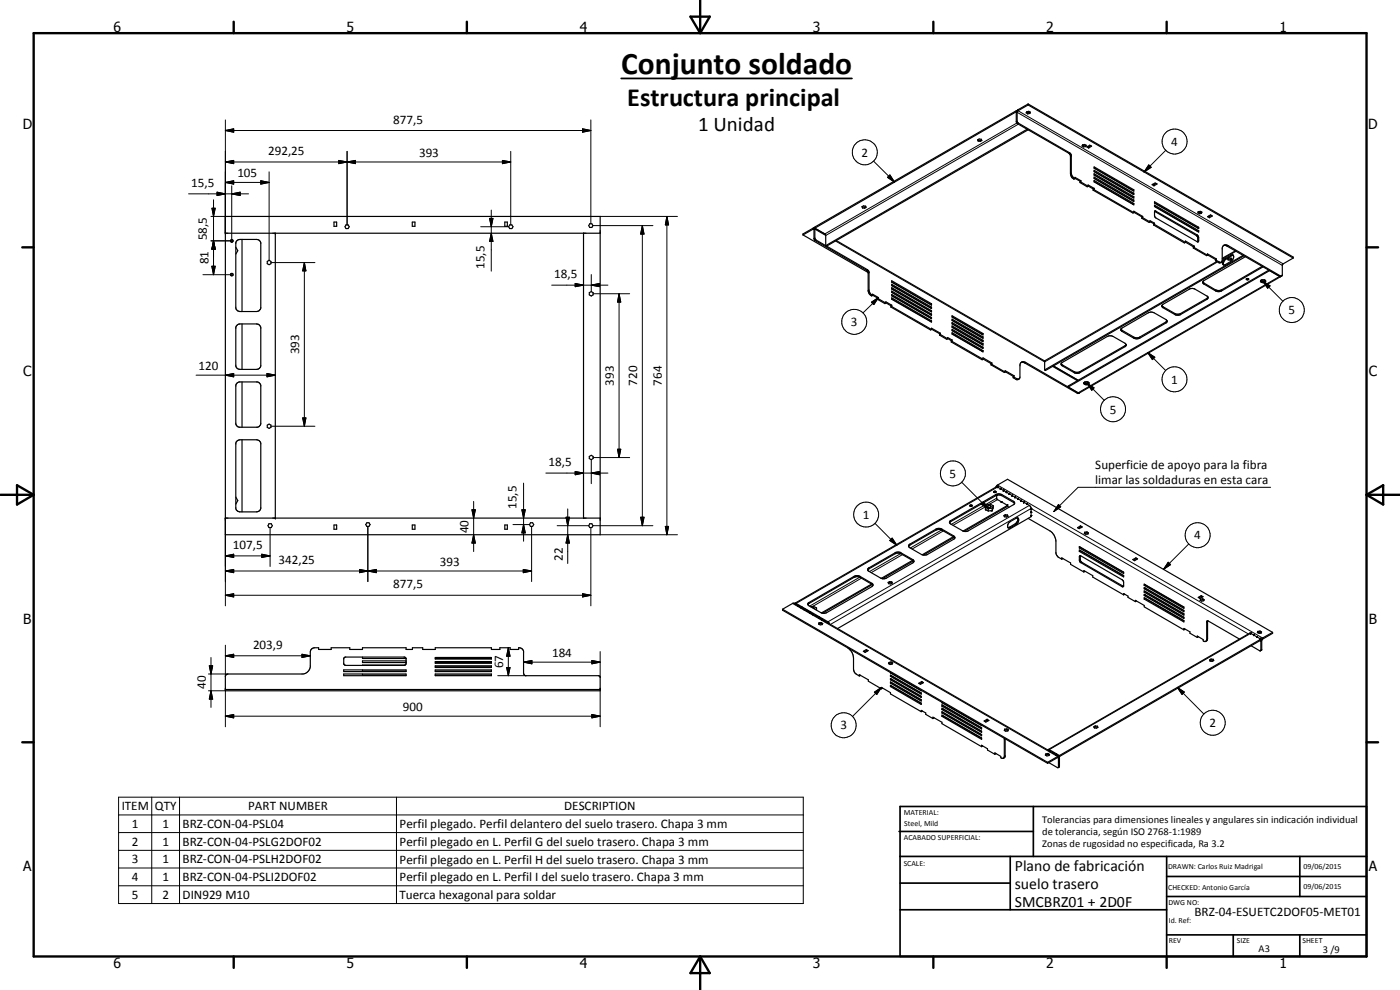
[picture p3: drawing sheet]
<svg xmlns="http://www.w3.org/2000/svg" width="420mm" height="297mm" viewBox="0 0 420 297" stroke-linecap="round" stroke-linejoin="round" font-family="sans-serif">
<g fill="none" stroke="#000" stroke-width=".35">
<path d="M305 33.2l-60.5 34.9v.4M305 33.5v.1M305 33.5l-60.5 35M305 33.2l.2 .1M305 33.2v.3M305.1 33.5l-.1 3.1 .3 .4 15.7 9.2 .3 .5v5.8l.5 .9 .5 .4 .3-.2M305.2 33.3l-.1 .2M308 33.7l.4 .1M308.4 33.8v.4M308.6 31.5l-3.3 1.9v3.2l15.8 9.3 .4 .7 .1 5.6 .2 .6 .8 .8M308.6 31.2l-3.4 2.1M308.6 31.2l79.5 45.9v.3"/>
<path d="M308.6 31.2v.3M308.6 31.5l79.5 45.9M309.1 33.7v.3M309.1 34l.1-.3-.4-.3-.7 .1-.1 .4 .4 .3M309.1 33.7l-.7 .1M309.1 34l-.7 .2M309.1 33.6v.1M293.5 41.9l.1 .1M293.6 42.3l-.2-.3 .5-.3 .6 .1 .2 .4-.5 .2M293.6 42v.3M293.6 42l.6 .1M293.6 42.3l.6 .1"/>
<path d="M294.2 42.1v.3M294.5 41.9l-.3 .2M322.6 53.5l1.5 .9M322.6 53.6v-.4l1.8 1M324.1 54.8l2.2 1.2 .2-.1M324.1 54.4v.4M324.4 54.6l2.1 1.3M324.4 54.2l-.3 .2M324.4 54.6l-.3 .2M324.4 54.2v.4M324.9 43.6l.3 .2M325.2 43.8v.3"/>
<path d="M325.8 44l.2-.4-.5-.3-.6 .1-.2 .4 .5 .3M325.8 43.7v.3M325.8 43.7l-.6 .1M325.8 44l-.6 .1M325.9 43.6l-.1 .1M326.2 44.1l.9-.5 .5 .3-.9 .5zM326.4 43.9l.3 .2M326.5 55.8l1.6 .9M326.5 55.9v-.4l1.9 1M326.7 44.1v.3M327.4 43.7l-.7 .4M328.1 57.1l11.9 6.8 .3-.1"/>
<path d="M328.1 56.7v.4M328.4 50.1l11.9 6.8v.5l-11.9-6.9zM328.4 51.1l11.9 6.9v.4l-11.9-6.9zM328.4 52.1l11.9 6.9v.4l-11.9-6.9zM328.4 53.1l11.9 6.9v.5l-11.9-6.9zM328.4 54.1l11.9 6.9v.5l-11.9-6.9zM328.4 56.5v.4M328.4 53.5l11.6 6.7M328.4 51.4l11.6 6.7M328.4 50.4l11.6 6.7M328.4 52.5l11.6 6.7M328.4 54.5l11.6 6.7"/>
<path d="M328.4 56.9l11.9 6.9M328.4 56.5l-.3 .2M328.4 56.9l-.3 .2M340 57.1v.1M340 58.1v.1M340 59.2v.1M340.3 58l-.3 .1M340.3 56.9l-.3 .2M340.3 59l-.3 .2M345.8 55.4l.9-.5 .5 .3-.9 .6zM346 55.2l.3 .2M346.3 55.4v.4"/>
<path d="M347 55l-.7 .4M67.6 70h112.5M67.6 64.9h112.5v95.5h-112.5zM70.8 74.2l.6 1-.6 1M70.9 72.4l1.1-.6h5l.9 .4 .4 .6v19.7l-.6 .8-.5 .1-5.2 .1-.7-.2-.5-.8v-19.7zM72.6 71.8v21.7M80.2 78.4l.6-.3 .5 .3v.7l-.5 .3-.6-.3zM82.6 70v85.4M100.2 66.6h.8v1.3h-.8zM103.8 67.5h.7l.3 .5-.3 .6h-.7l-.3-.6zM123.7 66.6h.8v1.3h-.8zM151.5 66.6h.8v1.3h-.8z"/>
<path d="M153 67.5h.6l.4 .5-.4 .6h-.6l-.4-.6zM175.1 70v85.4M177 67.1h.6l.4 .6-.4 .5h-.6l-.3-.5zM241 70.5l3.2-1.8 .1 3 .3 .5 15.6 9 .4 .6v5.6l.5 1 .5 .4 .3-.2M241 70.5l19.5 11.2M244.4 68.4l.1 .2v2.9l.4 .5 15.8 9.3 .1 5.9 .4 .9 .7 .5M244.4 68.4l-3.4 1.8v.3M244.4 68.4l3.3 1.9M244.5 68.5l3.2 1.8 .1 3.4M247.8 73.7l60.5-34.9 .3 .1-60.5 34.9zM251 72.2l62.6 36.1M258.8 62l.1 .1"/>
<path d="M258.9 62.4l-.2-.4 .5-.2h.6l.1 .4-.4 .3M258.9 62.1h.6M258.9 62.1v.3M258.9 62.4l.6 .1M259.5 62.1v.4M259.8 62l-.3 .1M340 60.2v.1M340 61.2v.1M340.3 63.8v-.4l2.6 1.5M340.3 60l-.3 .2M340.3 61l-.3 .2M340.3 63.7l2.4 1.4"/>
<path d="M342.7 65.5l2.2 1.3 .2-.2M342.7 65.1v.4M342.9 65.3l2.2 1.3M342.9 64.9l-.2 .2M342.9 65.3l-.2 .2M342.9 64.9v.4M345.1 66.5l1.1 .6M345.1 66.6v-.4l1.4 .8M346.2 67.5l9.3 5.4 .3-.2M346.2 67.1v.4M346.5 61.6l13.2 7.6v.4l-13.2-7.6zM346.5 60.5l13.2 7.7v.4l-13.2-7.6z"/>
<path d="M346.5 67v.4M346.5 61.8l12.9 7.6M346.5 63.4l12.5 7.3 .4 .5v1.4M346.5 60.8l12.9 7.5M346.5 67.4l9.3 5.3M346.5 67l-.3 .1M346.5 67.4l-.3 .1M346.6 63.3l12.8 7.3 .3 .6v1.3h-.4l-12.5-7.2-.3-.5zM355.8 72.6l2.3 1.4M355.8 72.7v-.4l2.6 1.6M358.1 74.4l4 2.3 .3-.1M358.1 74v.4"/>
<path d="M358.4 74.3l4 2.3M358.4 73.9l-.3 .1M358.4 74.3l-.3 .1M358.4 73.9v.4M359.4 68.3v.2M359.4 69.4v.1M359.6 63.6l.3 .2M359.7 69.2l-.3 .2M359.7 68.2l-.3 .1M359.9 63.8v.3M360.5 63.7v.4M360.5 64.1l.2-.4-.5-.3-.6 .1-.1 .4 .4 .2"/>
<path d="M360.5 63.7l-.6 .1M360.5 64.1h-.6M360.6 63.6l-.1 .1M362.4 76.5l2.4 1.4M362.4 76.6v-.4l2.6 1.5M362.4 65l.9-.5 .5 .3-.8 .5zM362.7 64.9l.3 .1M363 65v.3M363.6 64.6l-.6 .4M364.8 78.2l1 .7 .5-.1 .4-.4 .1-3.9a1.06 1.06 0 0 1 .7-1 1.06 1.06 0 0 1 1.1 .2l15.7 9.1h.4M364.8 77.9v.3M365 78.1l1.4 .6"/>
<path d="M365 77.7l-.2 .2M365 78.1l-.2 .1M365 77.7v.4M365.2 78.5l-51.6 29.7-.1 2.8M367.2 73.7h.9l16.3 9.3M367.3 77.9l2.5-1.4a1.09 1.09 0 0 1 .4 1 1.09 1.09 0 0 1-.8 .9l-1.7 1a.57 .57 0 0 1-.8-.1 .57 .57 0 0 1 .1-.8zM368.5 77.6h.1M368.6 77.6l.6 .2M368.6 77.6v.4M368.6 78l.6 .1M368.6 78l-.2-.4 .5-.3 .6 .2 .1 .3-.4 .3M369.2 77.8v.3"/>
<path d="M369.6 77.6l-.4 .2M370.1 76.6l-2.5 1.4-.4 .6v.9M370.7 75.3l-3.9 2.2M373.1 76.6l-59.6 34.4M373.3 76.8l-59.5 34.4-.3-.2M373.8 77l-12.5 7.2-.3 .4M378.8 79.9l-12.6 7.2-1.4-.1-3.8-2.4M388.1 77.4l-3.2 2-.2 3.4M70.9 97.8l.6-.5 .5-.1h5l.7 .2 .5 .6 .1 11.9-.8 .8-5.5 .1-1.1-.5-.1-.4v-11.7zM72.6 97.2v13.6M176.9 87.8l.5-.3 .6 .3v.7l-.6 .3-.5-.3zM261.9 88.6v-.3l1.7 1"/>
<path d="M261.9 88.6l1.5 .8M263.4 89.8l2.2 1.3 .2-.2M263.4 89.4v.4M263.6 89.7l2.2 1.2M263.6 89.3v.4M263.6 89.3l-.2 .1M263.6 89.7l-.2 .1M265.8 90.9v-.3l1.8 1M265.8 90.8l1.6 .9M267.4 92.1l11.9 6.9 .3-.2M267.4 91.7v.4M267.6 92l12 6.8"/>
<path d="M267.6 84.2l12 6.9v.5l-12-6.9zM267.6 85.3l12 6.9v.4l-12-6.9zM267.6 86.3l12 6.9v.4l-12-6.9zM267.6 87.3l12 6.9v.4l-12-6.8zM267.6 88.3l12 6.9v.4l-12-6.8zM267.6 89.4l12 6.9v.3l-12-6.8zM267.6 91.6v.4M267.6 91.6l-.2 .1M267.6 92l-.2 .1M267.6 88.6l11.7 6.8M267.6 86.6l11.7 6.7M267.6 84.6l11.7 6.7"/>
<path d="M267.6 85.6l11.7 6.7M267.6 87.6l11.7 6.8M267.6 89.7l11.7 6.7M279.3 91.3v.1M279.3 92.3v.1M279.3 93.3v.2M279.3 94.4v.1M279.3 95.4v.1M279.3 96.4v.1M279.6 98.8v-.3l2.6 1.5M279.6 98.8l2.4 1.3M279.6 95.2l-.3 .2"/>
<path d="M279.6 93.2l-.3 .1M279.6 91.1l-.3 .2M279.6 92.2l-.3 .1M279.6 94.2l-.3 .2M279.6 96.3l-.3 .1M282.2 100v.4M282.2 100l-.2 .1M285.7 94.7l9.3 5.4v.4l-9.3-5.4zM285.7 95.8l9.3 5.3v.4l-9.3-5.3zM285.7 96.8l9.3 5.3v.4l-9.3-5.3zM285.7 97.8l9.3 5.3v.4l-9.3-5.3zM285.7 98.8l9.3 5.4v.4l-9.3-5.4z"/>
<path d="M285.7 99.8l9.3 5.4v.4l-9.3-5.4zM285.7 99.1l9.1 5.2M285.7 97.1l9.1 5.2M285.7 95l9.1 5.2M285.7 96.1l9.1 5.2M285.7 98.1l9.1 5.2M336.5 98.6l8.8-5 1.1 .3 3.5 2 .4 .5-.4 .5-7.9 4.6-.8 .2-.9-.2-3.5-2.1-.4-.3zM348.9 91.4l8.2-4.7 .7-.2 .7 .2 3.9 2.2 .1 .3-.3 .6-8.1 4.7-.4 .1-.9-.1-3.8-2.2-.4-.5zM350.3 96.3l-8.6 5h-1.3l-4-2.5M362.5 89.2l-.3 .3-8.5 4.8-1.1-.2-3.9-2.4M374.1 83.6h.6M374.1 83.6l-.1 .2 .4 .2 .3-.1v-.3"/>
<path d="M378.4 84.2a1 1 0 0 0 1.4 0M378.5 84l-.2 .2a.75 .75 0 0 0 .8 .6 .75 .75 0 0 0 .7-.6M378.5 84l.9-.1 .4 .3M378.5 84l.1 .1a.59 .59 0 0 0 1-.1M379.1 80.1l-13.1 7.4-1.2-.2-3.7-2.2-.1-.5M380.8 81.1l-60.2 34.7v.3M381 81.2l-60.4 34.9M384.4 83l-60.5 34.9M384.7 82.8l-.3 .2M70.9 115.1l.9-.5h5.4l.7 .3 .4 .7-.1 11.8-.5 .6-.5 .2h-5.4a1.21 1.21 0 0 1-1-1v-11.6zM72.6 114.6v13.6M282 100.5l2.1 1.3 .3-.2"/>
<path d="M282 100.1v.4M282.2 100.4l2.2 1.2M282.2 100.4l-.2 .1M284.4 101.6v-.3l1.3 .7M284.4 101.6l1.1 .6M285.5 102.6l9.3 5.3 .2-.1M285.5 102.2v.4M285.7 102.4l9.3 5.4M285.7 102v.4M285.7 102l-.2 .2M285.7 102.4l-.2 .2M285.7 100.1l9.1 5.2"/>
<path d="M294.8 100.2v.1M294.8 101.3h.1M294.8 102.3v.1M294.8 103.3v.1M294.8 104.3v.1M294.8 105.3v.2M295 107.8v-.4l2.7 1.5M295 107.7l2.4 1.4M295 104.2l-.2 .1M295 102.1l-.2 .2M295 100.1l-.2 .1M295 101.1l-.2 .2"/>
<path d="M295 103.1l-.2 .2M295 105.2l-.2 .1M297.4 109.5l4 2.3 .3-.2M297.4 109.1v.4M297.7 109.3l4 2.3M297.7 108.9v.4M297.7 108.9l-.3 .2M297.7 109.3l-.3 .2M301.7 111.6v-.4l2.6 1.5M301.7 111.5l2.4 1.4M304.1 113.3l1 .6h.5l.4-.4 .1-4a1.04 1.04 0 0 1 .6-.9 1.04 1.04 0 0 1 1.1 .2l15.7 9.1M304.1 112.9v.4"/>
<path d="M304.3 113.2l1.4 .6M304.3 112.7v.5M304.3 112.7l-.2 .2M304.3 113.2l-.2 .1M306.5 108.7l1.1 .2 15.8 9.2 .5-.2M316.1 109.8l7.4 4.3-7.4-4.3M320.6 116.1l2.9 1.8M323.5 117.9h.4M325.3 114.9l.4 .2 1.1-.2M325.4 114.7a.78 .78 0 0 1 .8-.2 .78 .78 0 0 1 .6 .7l-1 .2-.5-.3zM325.5 114.6l.4 .4 .5-.1 .1-.3M338 103.4l-14.1 8.2h-1.4l-4-2.5"/>
<path d="M338 103.4l-4.1-2.5-1.2-.1-13.9 8-.3 .3M338 103.4l-.4 .6-13.7 7.9h-1.4l-3.7-2.1-.3-.7M70.9 132.5l1.1-.5h5l.7 .2 .6 .8v19.6l-.6 .8-.5 .1-5.2 .1-.7-.2-.5-.8v-19.6zM72.6 132v21.6M80.2 127.6l.6-.3 .5 .3v.6l-.5 .3-.6-.3zM176.9 136.9l.5-.3 .6 .3v.7l-.6 .3-.5-.3zM67.6 155.4h112.5M70.8 149.1l.6 1.1-.6 1.1M80.7 157.1h.7l.3 .6-.3 .6h-.7l-.3-.6zM100.2 157.5h.8v1.3h-.8zM110.1 156.8h.6l.4 .6-.4 .5h-.6l-.3-.5zM123.7 157.5h.8v1.3h-.8z"/>
<path d="M151.5 157.5h.8v1.3h-.8zM159.2 156.8h.6l.4 .6-.4 .5h-.6l-.3-.5zM177 157.1h.6l.4 .6-.4 .6h-.6l-.3-.6zM285 156.8l4 2.5M291.2 151.8l-.2-.1 .3-.2 .4 .1v.2M291.2 151.8h.5M295.7 152.1v.9l.9 .3M295.7 152.1l.9 .6M296.4 151.8l.8-.1a.38 .38 0 0 1 0 .6 .38 .38 0 0 1-.5-.1l-.3-.2zM296.6 152.7v.6M297.8 153.3h-1.2M297.8 152.4v.9"/>
<path d="M297.8 152.4l-1.2 .3M298.1 151.8l-.3 1.5M298.1 151.8l-.9-.5-1.2 .2-.3 .6M298.1 151.8l-.3 .6M298.3 147.7l-.1-.2 .2-.1h.5v.3M298.3 147.7h.6M298.9 146.2l.3-.6 3.2-1.8 79.5 45.9M299.1 148.6l.2 1.3 3.1 1.7M301.7 154.4v.3M301.7 154.4l-.4 .3 .1 .4 .7 .1 .4-.3-.2-.4M301.7 154.4l.6 .1M301.7 154.7l.6 .2"/>
<path d="M301.7 154.7l-.3 .2M302.3 154.5v.4M302.3 154.9h.1M302.4 151.6v.3M302.4 151.6l-13.4 7.7M302.4 151.9l-13 7.5M302.4 151.9l.4 .3M302.7 157l2.6-1.6a1.13 1.13 0 0 1-.3 1.9l-2.2 1.2a.85 .85 0 0 1-.1-1.5zM304.5 151.1l-13.9 8.2-.6 .2-1-.2M304.5 151.1l-.3-.7-3.6-2-.8-.2-.8 .1-13.9 8-.1 .5M304.5 151.1l-4.1-2.5h-1.4l-14 8.2M305.3 155.4a1.43 1.43 0 0 1-.6 1.7l-2.2 1.2"/>
<path d="M308.6 155.5l6.5 3.8a4.2 4.2 0 0 1 1.8 3v3.9l.5 .8 1.2 .8M323.4 158.3l.9-.5 .5 .3-.9 .5zM324.3 157.8v.3M324.3 158.1l.3 .2M324.3 158.1l-.7 .4M325.6 159.7v.3M326.2 159.6l-.6 .1M326.2 159.9l-.6 .1M326.2 159.6v.3M326.2 159.6l.5 .3-.2 .3-.6 .1-.5-.2 .2-.4M326.2 159.9l.3 .2M260.6 170.5l8.2-4.8h.5h.9l4.1 2.6-.4 .6-8.5 4.8-1.1-.3-3.7-2.1-.2-.4z"/>
<path d="M261.6 175.3l-15.1 8.6M261.8 175.4l-3.7-2.2-.6-.2-1 .1-14 8.3M261.8 175.4l.1 .2M261.8 175.4l-14.9 8.6M267 174.5l-.5 .3 .2 .3 .6 .1 .5-.3-.2-.3M267 174.5l.6 .1M267 174.5v.3M267 174.8l.6 .1M267 174.8l-.4 .2M267.6 174.6v.3M267.6 174.9l.1 .1M273.8 168.1l-9.3 5.4"/>
<path d="M274.1 168.3l-3.9-2.3h-1.4l-8 4.7-.4 .4M274.1 168.3l.2 .2M274.1 168.3l-9.3 5.4M276.8 166.5h.4M286.1 161l-9.3 5.5M286.4 161.2l-9.3 5.3M286.5 161.5l-.3-.7-3.7-2.1-1-.2-.6 .2-8.2 4.8v.6l.3 .2 3.8 2.2M286.5 161.5l-8.2 4.9-1.1 .1M286.5 161.5l-3.9-2.5-.8-.2-.9 .2-7.9 4.6-.3 .4M318.6 167.8v-.4l2.7 1.5v.4l4 2.3M318.9 167.5l-.3 .3M323.9 165l13.3 7.7v.4l-13.3-7.7z"/>
<path d="M323.9 164l13.3 7.7v.4l-13.3-7.7zM324 166.8h.4l12.5 7.2 .3 .6v1.3l-.4 .1-12.5-7.2-.4-.7zM324.2 164.3l13 7.4M324.2 165.3l13 7.5M324.2 165.3l-.3 .1M324.2 164.2v.1M324.2 165.2v.1M324.2 164.3l-.3 .1M324.3 166.8l-.1 1.3 .4 .6 12.6 7.2M325.3 171.6v-.4l2.6 1.5v.4l9.3 5.4M325.5 171.4l-.2 .2M325.6 160l-.1 .1"/>
<path d="M337.2 178.5v-.4l1.3 .8v.3l2.2 1.3M337.5 178.2l-.3 .3M340 167.9l.9-.5 .5 .3-.9 .5zM340.9 167.4v.3M340.9 167.7l.3 .2M340.9 167.7l-.6 .4M343.4 175.3l11.9 6.8v.4l-11.9-6.9zM343.4 176.3l11.9 6.8v.5l-11.9-6.9zM343.4 177.3l11.9 6.8v.5l-11.9-6.9zM343.4 178.3l11.9 6.9v.4l-11.9-6.9zM343.4 179.3l11.9 6.9v.4l-11.9-6.9zM343.7 178.6l-.3 .1"/>
<path d="M343.7 175.4v.1M343.7 176.4v.1M343.7 177.4v.1M343.7 178.4v.2M343.7 179.5v.1M343.7 178.6l11.6 6.7M343.7 176.5l-.3 .2M343.7 176.5l11.6 6.8M343.7 175.5l-.3 .1M343.7 175.5l11.6 6.7M343.7 177.5l-.3 .2M343.7 177.5l11.6 6.8"/>
<path d="M343.7 179.6l-.3 .1M343.7 179.6l11.6 6.7M359.6 179.2l.9-.5 .5 .3-.9 .6zM360.3 179.7v.4M360.5 178.7v.3M360.5 179l.3 .2M360.5 179l-.6 .4M361 179.7v.3M361 179.7l.4 .2-.1 .4-.7 .1-.4-.3 .1-.4M361 180l.3 .2M361 179.7h-.7M361 180l-.7 .1"/>
<path d="M103.2 197.4l.4-.3h17.8l.5 .5v1.6l-.7 .4h-17.5l-.5-.4zM108.8 197.1v.5h13.1M121.5 199.6h-12.7M121.9 198.3h-13.1v.5h13.1M130.6 197.6h16.9M130.6 198.8h16.9M130.6 197.3h16.9v.4h-16.9zM130.6 198.5h16.9v.5h-16.9zM130.6 199.8h16.9v.5h-16.9zM234.9 182.8l3.1-1.8h.2l79.6 45.9M234.9 182.8v.3l79.5 45.9M234.9 182.8l79.5 45.9"/>
<path d="M238.5 181h.3l9.7 5.6 .5 .6M238.5 181v.1M238.5 181l60.5-34.9h.4l9.8 5.8 .2 .5v2.6l-58 33.6M238.8 181.3h.1M238.8 181.3l9.8 5.7M242.5 181l14.2-8.2 1.4 .1 3.8 2.4-.2 .7-13.8 7.9-.9 .1-.7-.2-3.5-2-.3-.3zM242.7 183.5l.2 .2M242.9 183.6v.1M243.3 182l.9-.1 .9 .5M243.7 182.3h.5l.2 .4M244.9 184.8h.1M245.1 182.4v.6"/>
<path d="M245.1 182.4l-.3 .5M245.2 185h-.1M245.8 187.2v.1M245.8 186.9v.3M246.5 186.8l.4 .3-.2 .3-.5 .1-.5-.3 .1-.3M246.5 186.8v.3M246.5 187.1l.3 .2M246.5 186.8l-.7 .1M246.5 187.1l-.7 .1M254.4 194.4a3.8 3.8 0 0 1 1.7 3l.1 3.8 .5 .9 1.2 .7M259.1 195.4l.9-.5 .6 .3-.9 .5zM260 194.9v.3"/>
<path d="M260 195.2l.3 .2M260 195.2l-.6 .4M266.8 199.1v.1M266.8 198.8v.3M267.4 198.6v.3M267.4 198.6l.5 .3-.2 .4-.6 .1-.5-.3 .2-.3M267.4 198.9l.4 .2M267.4 198.6l-.6 .2M267.4 198.9l-.6 .2M340.7 180.5v-.4l2.7 1.6v.4l11.9 6.9M341 180.3l-.3 .2M355.3 189v-.4l1.8 1v.4l2.2 1.3"/>
<path d="M355.6 188.7l-.3 .3M359.3 191.3v-.5l1.8 1.1 .2 .5h.6M359.6 191l-.3 .3M360.3 180.1l-.1 .1M362.4 186.3v5.4l-.2 .5-.3 .2M363.5 197.7l-.5 .3 .2 .4 .6 .1 .5-.3-.2-.4M363.5 197.7l.6 .1M363.5 197.7v.3M363.5 198l.6 .1M363.5 198l-.4 .2M364.1 197.8v.3M364.1 198.1v.1"/>
<path d="M372 191.8l-9.7-5.5-.1 5.6-.3 .5M377.5 189.4v.3M377.5 189.7v.2M378.2 189.4h-.7M378.2 189.7h-.7M378.2 189.4v.3M378.2 189.4l.4 .2-.2 .4h-.5l-.6-.2 .2-.4M378.2 189.7l.3 .2M378.4 191.8l-3.4-1.8-60.4 34.9M378.4 191.8v.3l-60.4 34.9M378.4 191.8l-60.4 34.9M381.9 189.7l-3 1.7-.4 .5-.2 3.3"/>
<path d="M381.9 189.7v.3l-3.2 1.9-.1 3.2-.6 .1-2.5-1.4M67.6 206.9h112.5M67.7 202.6l.7-.4h22.6a2.53 2.53 0 0 0 2.1-2.1v-4.5a1.3 1.3 0 0 1 1.3-1.2h1.2v.5h3.8v-.5h5.6v.5h3.8v-.5h13.1v.5h1.9v-.5h3.1v.5h3.7v-.5h16.9v.5h2.5v-.5h3.1v.5h2.5v-.5a1.43 1.43 0 0 1 1.5 1v6.6l.4 .6 22.2 .1 .4 .4v4.2h-112.5zM103.2 201h18.7v.5h-18.7zM103.2 202.2h18.7v.5h-18.7zM108.8 202.2v.4h13.1M108.8 201v.3h13.1M130.6 200.1h16.9M130.6 202.6h16.9M130.6 201.3h16.9M130.6 201h16.9v.5h-16.9zM130.6 202.2h16.9v.5h-16.9z"/>
<path d="M257.9 202.8v-.4l2.7 1.6v.4l3.9 2.3M258.2 202.6l-.3 .2M264.5 206.7v-.5l2.7 1.6v.4l9.3 5.3M264.8 206.4l-.3 .3M267.2 201.9l9.3 5.2M267.2 202.6l9.3 5.3v.4l-9.3-5.4zM267.2 203.6l9.3 5.3v.4l-9.3-5.3zM267.2 204.6l9.3 5.3v.5l-9.3-5.4zM267.2 205.6l9.3 5.3v.5l-9.3-5.4zM267.2 201.8v.1M267.4 201.8l-.2 .1M267.5 205.9l9 5.2"/>
<path d="M267.5 203.8l9 5.2M267.5 202.7v.1M267.5 203.7v.1M267.5 204.7v.2M267.5 205.7v.2M267.5 202.8l9 5.2M267.5 204.9l9 5.2M267.5 204.9l-.3 .1M267.5 202.8l-.3 .1M267.5 203.8l-.3 .2M267.5 205.9l-.3 .1M275.7 205l.9-.5 .5 .3-.8 .5z"/>
<path d="M276.5 213.5v-.4l1.3 .8v.4l2.2 1.3M276.6 204.5v.3M276.6 204.8l.3 .2M276.6 204.8l-.6 .3M276.8 213.3l-.3 .2M280 215.6v-.4l2.7 1.5v.4l11.9 6.9M280.3 215.3l-.3 .3M282.7 210.7v.2M282.7 211.5l11.9 6.9v.3l-11.9-6.8zM282.7 212.5l11.9 6.9v.4l-11.9-6.9zM282.7 213.5l11.9 6.9v.4l-11.9-6.9zM282.7 214.5l11.9 6.9v.4l-11.9-6.9z"/>
<path d="M282.7 210.9l11.9 6.7M282.8 210.8l-.1 .1M282.9 211.6v.1M282.9 212.6v.1M282.9 213.7v.1M282.9 214.7v.1M282.9 214.8l11.7 6.7M282.9 212.7l11.7 6.8M282.9 211.7l11.7 6.7M282.9 213.8l11.7 6.7M282.9 213.8l-.2 .1M282.9 211.7l-.2 .2"/>
<path d="M282.9 212.7l-.2 .2M282.9 214.8l-.2 .1M295.3 216.3l.9-.5 .6 .4-.9 .5zM296.2 215.8v.3M296.2 216.1l.3 .2M296.2 216.1l-.6 .4M301.5 218.8v.3M301.5 219.1v.1M302.2 218.7l.4 .2-.1 .4-.7 .1-.4-.2 .1-.4M302.2 218.7v.3M302.2 219l.3 .2M302.2 218.7l-.7 .1"/>
<path d="M302.2 219l-.7 .1M328.7 217.8l-.5 .3 .3 .3 .6 .1 .4-.3-.2-.3M328.7 217.8l.6 .1M328.7 217.8v.3M328.7 218.1l.6 .1M328.7 218.1l-.3 .2M329.3 217.9v.3M329.3 218.2l.1 .1M294.6 224v-.4l1.8 1.1v.3l2.2 1.3M294.8 223.8l-.2 .2M298.9 226.1l-.3 .2M301.4 221.5l-.1 5.9"/>
<path d="M301.7 221.7l-.1 5.4-.6 .4h-.5l-.2-.6-1.7-1v.4M313.9 226.5l-.1 .1M313.9 226.2v.3M314.4 229l3.2-1.8v3.1M314.4 228.7v.3M314.4 225l.4-.1 3.2 1.8M314.5 226.1l.5 .3-.2 .3-.6 .1-.5-.3 .2-.3M314.5 226.1v.3M314.5 226.4l.4 .2M314.5 226.1l-.6 .1M314.5 226.4l-.6 .1M314.8 225.2l3.2 1.8"/>
<path d="M317.6 226.8h-.1M317.8 226.9l.2 .4-.1 2.8-.6 .2-2.6-1.5M317.8 226.9h-.3l-3.1 1.8M318 226.7v.3"/>
<circle cx="69.6" cy="72.3" r=".38"/>
<circle cx="69.6" cy="82.4" r=".38"/>
</g>
<g fill="none" stroke="#000" stroke-width=".3">
<path d="M67.6 39.2l2.5-.5v1zM67.6 36v34M67.6 39.2h109.7M174.8 38.7l2.5 .5-2.5 .5zM177.3 36v31.1M305 33.8l.3-.1 79.5 45.9M305.2 36.9l-57.6 33.3M305.3 36.4l-.3 .1M305.5 32.9v.3l79.6 46M305.6 37.3l-57.8 33.4-3.3-2h-.5v-.2M305.6 37l-.2 .1M56.6 58.2h18"/>
<path d="M64.1 59.9v22.5M65.1 57.7l2.5 .5-2.5 .5zM67.6 54.7l2.5-.5v1zM67.6 48.6l2.5-.5v1zM67.6 54.7h13.2M67.6 48.6h85.7M69.5 58.2l2.6-.5v1zM69.5 55.8v16.1M78.3 54.2l2.5 .5-2.5 .5zM80.8 51.6v26.5M101.7 48.1l2.5 .5-2.5 .5zM104.2 48.6l2.5-.5v1z"/>
<path d="M104.2 45.4v22.1M150.8 48.1l2.5 .5-2.5 .5zM153.3 45.4v22.1M262.2 48.3l6.3 6.4M266.3 53.2l.8-.7 1.4 2.2zM321 45.8l-.3 .2M321.5 51.9l-.2 .2M321.5 46.8l-.2 .1M322.4 53.5l-.3 .1M344.8 49.5l.7 .7-2.1 1.4zM349.9 45.1l-6.5 6.5M63.3 64.9h4.3"/>
<path d="M63.3 72.3h6.2M63.6 79.9h1l-.5 2.5zM63.6 62.5h1l-.5 2.4zM64.1 72.3l.5 2.5h-1zM64.1 72.3l-.5 2.5M81.3 78.8h13.2M91.3 78.8l.5 2.5h-1zM91.3 78.8v49.1M144.3 68h8.3M146.9 65.5h1l-.5 2.5zM147.4 70l.5 2.4h-1zM147.4 63v18.4"/>
<path d="M178 67.7h17.9M180.1 64.9h23.2M192.8 67.7l.5 2.5h-1zM192.8 67.7v90M200.1 64.9l.5 2.6h-.9zM200.1 64.9v95.5M244.5 71.4l-.2 .1M244.9 72l-.3 .2M250.7 72.3l62.8 36.3 51.9-30M346.9 63.4l-.2 .1M359.3 70.5l-.3 .2M359.7 71.2l-.3 .2"/>
<path d="M359.7 72.3l-.3 .1M365.9 78.6l-.2 .1M367.7 77.6l.2 .1M368.6 73.7l-.3 .2M369.4 76.6l.3 .1M371 75.4l-4.2 2.4M60.9 82.4h8.6M165.6 85.6h16.8M172.6 85l2.5 .6-2.5 .4zM177.4 85.6l2.5-.6v1zM177.4 82.4v5.1M178 88.1h11"/>
<path d="M185.8 88.1l.5 2.5h-1zM185.8 88.1v49.2M260.3 80.9l-.3 .2M260.8 81.8l-.2 .2M260.8 87l-.2 .2M261.5 90.7l2.1-1.4-1.4 2.1zM261.7 88.6l-.3 .1M263.6 89.3l-4.6 4.6M336.8 99.1v.3M349 92v.3M349.9 96.6v.3M352.6 94.1v.3"/>
<path d="M354.3 94.1v.3M361.3 84.9v.3M362.2 89.5v.3M364.8 87v.3M366.6 87v.3M379 84.4l2.2 1.4-.8 .7zM379 84.4l6 6M384.3 82.8l-61 35.2M58.8 112.6h23.8M67.6 112.6l2.5-.5v1zM80.1 112.1l2.5 .5-2.5 .5zM305.2 113.7l-.3 .1"/>
<path d="M307.8 108.8l-.2 .1M315.9 109.9l7.4 4.3M318.8 109.5v.3M322.4 111.5v.3M324.1 111.5v.3M326.2 115l2.1 1.4-.7 .7zM326.2 115l5.2 5.1M337.6 103.7v.3M340.3 101.1v.4M342 101.1v.4M344.5 105.8l2.1 1.4-.7 .7zM344.5 105.8l5.3 5.4"/>
<path d="M81.3 127.9h13.2M90.8 125.4h1l-.5 2.5zM177.4 137.9v7.2M178 137.3h11M185.3 134.8h1l-.5 2.5zM67.6 155.4v26.4M81.1 158.3v11.7M110.4 157.9v16.6M141.6 153h1.1l-.6 2.4zM142.1 150.5v15M154 157.4h4.9M156.6 153h1l-.5 2.4z"/>
<path d="M157.1 157.4l.5 2.5h-1zM157.1 144.9v17.5M159.5 157.9v16.6M163.8 141.9h18.6M167.2 157.7h9.5M169.9 155.2h1l-.5 2.5zM170.4 152.7v16.4M172.6 141.5l2.5 .4-2.5 .6zM177.3 158.3v23.5M177.4 141.9l2.5-.4v1zM178 157.7h17.9M192.3 155.2h1l-.5 2.5z"/>
<path d="M199.7 157.9h.9l-.5 2.5zM262.6 157l6.5 6.6M280.9 158.7v.3M282.6 159l-9.4 5.4M282.6 158.7v.3M283.1 159.3l-9.3 5.4M285.3 156.2v.3M288.6 144.7l8 8M294.5 151.3l.7-.8 1.4 2.2zM295.2 150.5l1.4 2.2-2.1-1.4zM295.8 152l-9.8 5.6M298.9 148.4v.3"/>
<path d="M298.9 148.6h.4M299.1 149.5l-13.6 7.8M299.4 146.1l-60.5 35v.3M299.4 149.9l-2.4 1.4M299.4 145.5l79.5 45.9v.4M299.5 146l-.2 .3M300.4 146.5l-.2 .3M300.6 148.4v.3M300.7 150.5l-.2 .3M301.3 147l-.2 .3M302.1 147.5l-.1 .3M302.5 151.5l-.2 .3"/>
<path d="M302.9 158.2l.3 .2M303 148l-.2 .3M303.9 148.5l-.2 .3M304.2 150.4v.3M304.7 157.1l.3 .2M304.7 149l-.1 .4M305.6 149.5l-.1 .4M306.5 150l-.2 .4M307.4 150.5l-.2 .4M308.3 151l-.3 .4M308.9 151.6l-60.4 35v.3M309.3 152.6h.4"/>
<path d="M309.3 153.7h.4M309.3 154.7h.4M317.7 151.4l.6 .7-2 1.4zM381.3 146.2h-57.8l-7.2 7.3M67.6 166.8l2.5-.5v1zM67.6 171.3l2.5-.4v.9zM67.6 178.6l2.5-.5v1zM67.6 166.8h13.5M67.6 171.3h91.9M67.6 178.6h109.7M78.6 166.3l2.5 .5-2.5 .5zM107.9 170.9l2.5 .4-2.5 .5z"/>
<path d="M110.4 171.3l2.5-.4v.9zM142.1 160.4l.6 2.5h-1.1zM157 170.9l2.5 .4-2.5 .5zM170.4 160.4l.5 2.5h-1zM174.8 178.1l2.5 .5-2.5 .5zM180.1 160.4h23.2M256.3 172.9v.3M258 173.2l-15 8.7M258.1 172.9v.3M258.5 173.5l-14.6 8.4M260.8 170.4v.3M261.7 175v.3"/>
<path d="M267 162.2l.7-.7 1.4 2.1zM267.7 161.5l1.4 2.1-2.1-1.4zM268.6 165.9v.3M270.3 166.1l-9.4 5.4M270.4 165.9v.3M270.8 166.4l-9.4 5.4M273 163.3v.3M273.9 167.9v.3M286.2 160.8v.3M324.2 166.9l-.3 .1M324.2 167.9l-.3 .2M324.6 168.7l-.2 .1"/>
<path d="M337 175.9l-.2 .1M350.6 168.7l.7 .7-2.1 1.4zM356.8 163.2l-7.6 7.6M62.8 199.8h1l-.5 2.4zM63.3 197.3v15M67.6 196.8l2.5-.5v1zM67.6 193.6v9.4M67.6 196.8h25.5M90.6 196.3l2.5 .5-2.5 .5zM152.6 194.4l.5 2.5h-1.1zM152.6 194.4v8.3M157.1 198.7l2.5-.5v1z"/>
<path d="M157.1 198.7h23M177.6 198.2l2.5 .5-2.5 .5zM180.1 195.5v7.7M237.9 181.1l79.5 45.9 .3 .5 .3-.2M239.8 181.7l-.2 .2M240.7 182.1l-.2 .4M241.3 182.8h.1M241.4 182.8l-.1 .2M241.5 182.6l-.1 .2M241.9 183.1h.1M242.4 183.1l-.2 .4M242.8 180.8v.3"/>
<path d="M243.3 183.6l-.2 .4M244.2 184.1l-.2 .4M245 184.7l-.2 .3M245.9 185.2l-.2 .3M246.8 185.7l-.2 .3M247.7 186.2l-.2 .3M248.5 186.7l-.1 .3M249.2 187.4l60.2-34.8 65.2 37.6M362.4 191.7l-.2 .2M362.4 186.5l-.2 .2M375.4 190l-60.5 34.9v.4M375.5 189.9l-.2 .3"/>
<path d="M376.4 190.4l-.2 .3M377.3 190.9l-.2 .4M378.1 192.2l.3 .2 .3-.2M378.2 191.5l-.2 .3M378.7 194.9l-.3 .1M62.6 207.3h5M62.6 202.2h5.8M63.3 207.3l.5 2.5h-1zM67.6 214.9l2.5-.5v1zM67.6 206.5v11.6M67.6 214.9h112.5M149.4 202.7h8.5"/>
<path d="M152 200.3h1.1l-.5 2.4zM177.6 214.4l2.5 .5-2.5 .5zM180.1 206.5v11.6M262.4 207.7l2.1-1.5-1.4 2.2zM264.5 206.2l-8.6 8.8M353.3 206.2l2.1 1.4-.7 .8zM353.3 206.2l8 8M35.6 239.2h205.5v31.9h-205.5zM45.5 239.2v31.9M53.9 239.2v31.9M119 239.2v31.9M301.6 221.6l-.2 .1"/>
<path d="M301.7 226.8l-.3 .1M315.3 225.2l-.2 .4M316.2 225.8l-.2 .3M317.1 226.3l-.2 .3M318 229.9l-.3 .2M318 226.8l-.2 .3M35.6 244.5h205.5M35.6 249.8h205.5M35.6 255.1h205.5M35.6 260.4h205.5M35.6 265.8h205.5"/>
<circle cx="259.5" cy="45.7" r="3.8"/>
<circle cx="352.5" cy="42.5" r="3.7"/>
<circle cx="256.4" cy="96.5" r="3.7"/>
<circle cx="387.7" cy="93" r="3.8"/>
<circle cx="352.5" cy="113.8" r="3.7"/>
<circle cx="334" cy="122.8" r="3.8"/>
<circle cx="260" cy="154.4" r="3.8"/>
<circle cx="286" cy="142.1" r="3.8"/>
<circle cx="359.4" cy="160.6" r="3.8"/>
<circle cx="253.2" cy="217.6" r="3.8"/>
<circle cx="364" cy="216.9" r="3.8"/>
</g>
<g fill="#000">
<circle cx="67.6" cy="70" r=".18"/>
<circle cx="82.6" cy="70" r=".18"/>
<circle cx="67.6" cy="155.4" r=".18"/>
<circle cx="82.6" cy="155.4" r=".18"/>
</g>
<g fill="none" stroke="#000" stroke-width=".71">
<path d="M10.1 9.9h400v277.1h-400zM70.1 6.5v3.4M140.1 6.5v3.4M207.2 5h5.8l-2.9 4.9zM210.1 0v9.9M280.1 6.5v3.4M350.1 6.5v3.4M6.7 74.2h3.4M410.1 74.2h3.5M.1 148.5h10M5.1 145.6l5 2.9-5 2.9zM410.1 148.5h10"/>
<path d="M410.1 148.5l5-2.9v5.8zM6.7 222.7h3.4M410.1 222.7h3.5M70.1 287v3.4M140.1 287v3.4M210.1 287v10M210.1 287l2.9 5h-5.8zM280.1 287v3.4M350.1 287v3.4"/>
</g>
<g fill="none" stroke="#000" stroke-width=".51">
<path d="M269.8 249.5h40.3M270.1 242h140v45h-140zM270.1 257h140M303.2 257v16M310.1 242v15M350.1 257v30M390.1 257v12M270.1 265h33.1M270.1 273h80M350.1 269h60M350.1 263h60M350.1 280.5h60"/>
<path d="M370.1 280.5v6.5M390.1 280.5v6.5"/>
</g>
<path d="M186.4 23.5h69.3" fill="none" stroke="#000" stroke-width=".53"/>
<g fill="#000">
<path d="M67.6 39.2l2.5-.5v1zM174.8 38.7l2.5 .5-2.5 .5zM65.1 57.7l2.5 .5-2.5 .5zM67.6 54.7l2.5-.5v1zM67.6 48.6l2.5-.5v1zM69.5 58.2l2.6-.5v1zM78.3 54.2l2.5 .5-2.5 .5zM101.7 48.1l2.5 .5-2.5 .5zM104.2 48.6l2.5-.5v1zM150.8 48.1l2.5 .5-2.5 .5zM266.3 53.2l.8-.7 1.4 2.2zM344.8 49.5l.7 .7-2.1 1.4z"/>
<path d="M63.6 79.9h1l-.5 2.5zM63.6 62.5h1l-.5 2.4zM64.1 72.3l.5 2.5h-1zM146.9 65.5h1l-.5 2.5zM147.4 70l.5 2.4h-1zM192.8 67.7l.5 2.5h-1zM200.1 64.9l.5 2.6h-.9zM91.3 78.8l.5 2.5h-1zM172.6 85l2.5 .6-2.5 .4zM177.4 85.6l2.5-.6v1zM185.8 88.1l.5 2.5h-1zM261.5 90.7l2.1-1.4-1.4 2.1z"/>
<path d="M379 84.4l2.2 1.4-.8 .7zM67.6 112.6l2.5-.5v1zM80.1 112.1l2.5 .5-2.5 .5zM326.2 115l2.1 1.4-.7 .7zM344.5 105.8l2.1 1.4-.7 .7zM90.8 125.4h1l-.5 2.5zM185.3 134.8h1l-.5 2.5zM141.6 153h1.1l-.6 2.4zM156.6 153h1l-.5 2.4zM157.1 157.4l.5 2.5h-1zM169.9 155.2h1l-.5 2.5zM172.6 141.5l2.5 .4-2.5 .6z"/>
<path d="M177.4 141.9l2.5-.4v1zM192.3 155.2h1l-.5 2.5zM199.7 157.9h.9l-.5 2.5zM295.2 150.5l1.4 2.2-2.1-1.4zM317.7 151.4l.6 .7-2 1.4zM67.6 166.8l2.5-.5v1zM67.6 171.3l2.5-.4v.9zM67.6 178.6l2.5-.5v1zM78.6 166.3l2.5 .5-2.5 .5zM107.9 170.9l2.5 .4-2.5 .5zM110.4 171.3l2.5-.4v.9zM142.1 160.4l.6 2.5h-1.1z"/>
<path d="M157 170.9l2.5 .4-2.5 .5zM170.4 160.4l.5 2.5h-1zM174.8 178.1l2.5 .5-2.5 .5zM267.7 161.5l1.4 2.1-2.1-1.4zM350.6 168.7l.7 .7-2.1 1.4zM62.8 199.8h1l-.5 2.4zM67.6 196.8l2.5-.5v1zM90.6 196.3l2.5 .5-2.5 .5zM152.6 194.4l.5 2.5h-1.1zM157.1 198.7l2.5-.5v1zM177.6 198.2l2.5 .5-2.5 .5zM63.3 207.3l.5 2.5h-1z"/>
<path d="M67.6 214.9l2.5-.5v1zM152 200.3h1.1l-.5 2.4zM177.6 214.4l2.5 .5-2.5 .5zM262.4 207.7l2.1-1.5-1.4 2.2zM353.3 206.2l2.1 1.4-.7 .8z"/>
</g>
<text font-size="9.4" x="186.5" y="22.2">Conjunto soldado</text>
<text font-size="7.9" x="188.2" y="31.7">Estructura principal</text>
<text font-size="6.3" x="209.5" y="39.4">1 Unidad</text>
<g font-size="4.7">
<text x="304.6" y="261.2">Plano de fabricación</text>
<text x="304.6" y="266.6">suelo trasero</text>
<text x="304.6" y="272">SMCBRZ01 + 2D0F</text>
</g>
<g font-size="4.2">
<text x="34" y="9.6">6</text>
<text x="104" y="9.6">5</text>
<text x="174" y="9.6">4</text>
<text x="244" y="9.6">3</text>
<text x="314" y="9.6">2</text>
<text x="384" y="9.6">1</text>
<text x="6.8" y="38.7">D</text>
<text x="410.6" y="38.7">D</text>
<text x="7" y="112.9">C</text>
<text x="410.8" y="112.9">C</text>
<text x="7" y="187.1">B</text>
<text x="410.8" y="187.1">B</text>
<text x="7" y="261.4">A</text>
<text x="410.8" y="261.4">A</text>
<text x="34" y="290.4">6</text>
<text x="104" y="290.4">5</text>
<text x="174" y="290.4">4</text>
<text x="244" y="290.4">3</text>
<text x="314" y="290.4">2</text>
<text x="384" y="290.4">1</text>
</g>
<g font-size="3.9">
<text x="118" y="37.1">877,5</text>
<text x="80.5" y="46.6">292,25</text>
<text x="125.8" y="47.1">393</text>
<text x="258.6" y="47">2</text>
<text x="351.5" y="43.7">4</text>
<text x="71.2" y="53.2">105</text>
<text x="57.4" y="56.1">15,5</text>
<text x="62" y="72.1" transform="rotate(-90 62 72.1)">58,5</text>
<text x="62.6" y="79.3" transform="rotate(-90 62.6 79.3)">81</text>
<text x="145.4" y="80.6" transform="rotate(-90 145.4 80.6)">15,5</text>
<text x="166.4" y="83.5">18,5</text>
<text x="386.7" y="94.3">5</text>
<text x="255.4" y="97.9">3</text>
<text x="89.8" y="106.3" transform="rotate(-90 89.8 106.3)">393</text>
<text x="59.6" y="111">120</text>
<text x="184.3" y="115.7" transform="rotate(-90 184.3 115.7)">393</text>
<text x="191.3" y="115.7" transform="rotate(-90 191.3 115.7)">720</text>
<text x="198.6" y="115.7" transform="rotate(-90 198.6 115.7)">764</text>
<text x="351.5" y="115.1">1</text>
<text x="333.1" y="124.1">5</text>
<text x="164.6" y="139.9">18,5</text>
<text x="285" y="143.3">5</text>
<text x="328.7" y="140.7">Superficie de apoyo para la fibra</text>
<text x="328.7" y="145.2">limar las soldaduras en esta cara</text>
<text x="155.1" y="152.7" transform="rotate(-90 155.1 152.7)">15,5</text>
<text x="258.9" y="155.7">1</text>
<text x="140.6" y="159.9" transform="rotate(-90 140.6 159.9)">40</text>
<text x="358.4" y="161.8">4</text>
<text x="69.9" y="164.7">107,5</text>
<text x="83.6" y="169.3">342,25</text>
<text x="132" y="169.8">393</text>
<text x="168.9" y="168.4" transform="rotate(-90 168.9 168.4)">22</text>
<text x="118" y="176.6">877,5</text>
<text x="75.9" y="194.7">203,9</text>
<text x="165.7" y="197.1">184</text>
<text x="151" y="200.6" transform="rotate(-90 151 200.6)">67</text>
<text x="61.8" y="206.8" transform="rotate(-90 61.8 206.8)">40</text>
<text x="120.9" y="213.4">900</text>
<text x="252.2" y="218.9">3</text>
<text x="363" y="218.1">2</text>
<text x="36.5" y="243.1">ITEM</text>
<text x="46.5" y="243.1">QTY</text>
<text x="74.5" y="243.1">PART NUMBER</text>
<text x="169.3" y="243.1">DESCRIPTION</text>
<text x="39.6" y="248.4">1</text>
<text x="48.8" y="248.4">1</text>
<text x="54.8" y="248.5">BRZ-CON-04-PSL04</text>
<text x="119.9" y="248.5">Perfil plegado. Perfil delantero del suelo trasero. Chapa 3 mm</text>
<text x="39.6" y="253.7">2</text>
<text x="48.8" y="253.7">1</text>
<text x="54.8" y="253.7">BRZ-CON-04-PSLG2DOF02</text>
<text x="119.9" y="253.8">Perfil plegado en L. Perfil G del suelo trasero. Chapa 3 mm</text>
<text x="39.6" y="259.1">3</text>
<text x="48.8" y="259.1">1</text>
<text x="54.8" y="259.1">BRZ-CON-04-PSLH2DOF02</text>
<text x="119.9" y="259.1">Perfil plegado en L. Perfil H del suelo trasero. Chapa 3 mm</text>
<text x="39.6" y="264.4">4</text>
<text x="39.6" y="269.7">5</text>
<text x="48.8" y="264.4">1</text>
<text x="48.8" y="269.7">2</text>
<text x="54.8" y="264.4">BRZ-CON-04-PSLI2DOF02</text>
<text x="54.8" y="269.7">DIN929 M10</text>
<text x="119.9" y="264.5">Perfil plegado en L. Perfil I del suelo trasero. Chapa 3 mm</text>
<text x="119.9" y="269.7">Tuerca hexagonal para soldar</text>
<text x="358.5" y="275">BRZ-04-ESUETC2DOF05-MET01</text>
</g>
<g font-size="3.1">
<text x="312.7" y="246.8">Tolerancias para dimensiones lineales y angulares sin indicación individual</text>
<text x="312.7" y="250.4">de tolerancia, según ISO 2768-1:1989</text>
<text x="312.7" y="254">Zonas de rugosidad no especificada, Ra 3.2</text>
<text x="377.7" y="285.6">A3</text>
<text x="397" y="285.9">3 /9</text>
</g>
<g font-size="2.4">
<text x="271.2" y="244.4">MATERIAL:</text>
<text x="271.3" y="252">ACABADO SUPERFICIAL:</text>
<text x="271.4" y="247.9">Steel, Mild</text>
<text x="271.2" y="259.7">SCALE:</text>
<text x="350.6" y="260.8">DRAWN: Carlos Ruiz Madrigal</text>
<text x="391.2" y="260.6">09/06/2015</text>
<text x="350.6" y="267.1">CHECKED: Antonio García</text>
<text x="391.2" y="266.7">09/06/2015</text>
<text x="350.6" y="271.4">DWG NO:</text>
<text x="350.8" y="276.9">Id. Ref:</text>
<text x="350.8" y="282.8">REV</text>
<text x="371.2" y="282.9">SIZE</text>
<text x="390.9" y="282.9">SHEET</text>
</g>
</svg>
